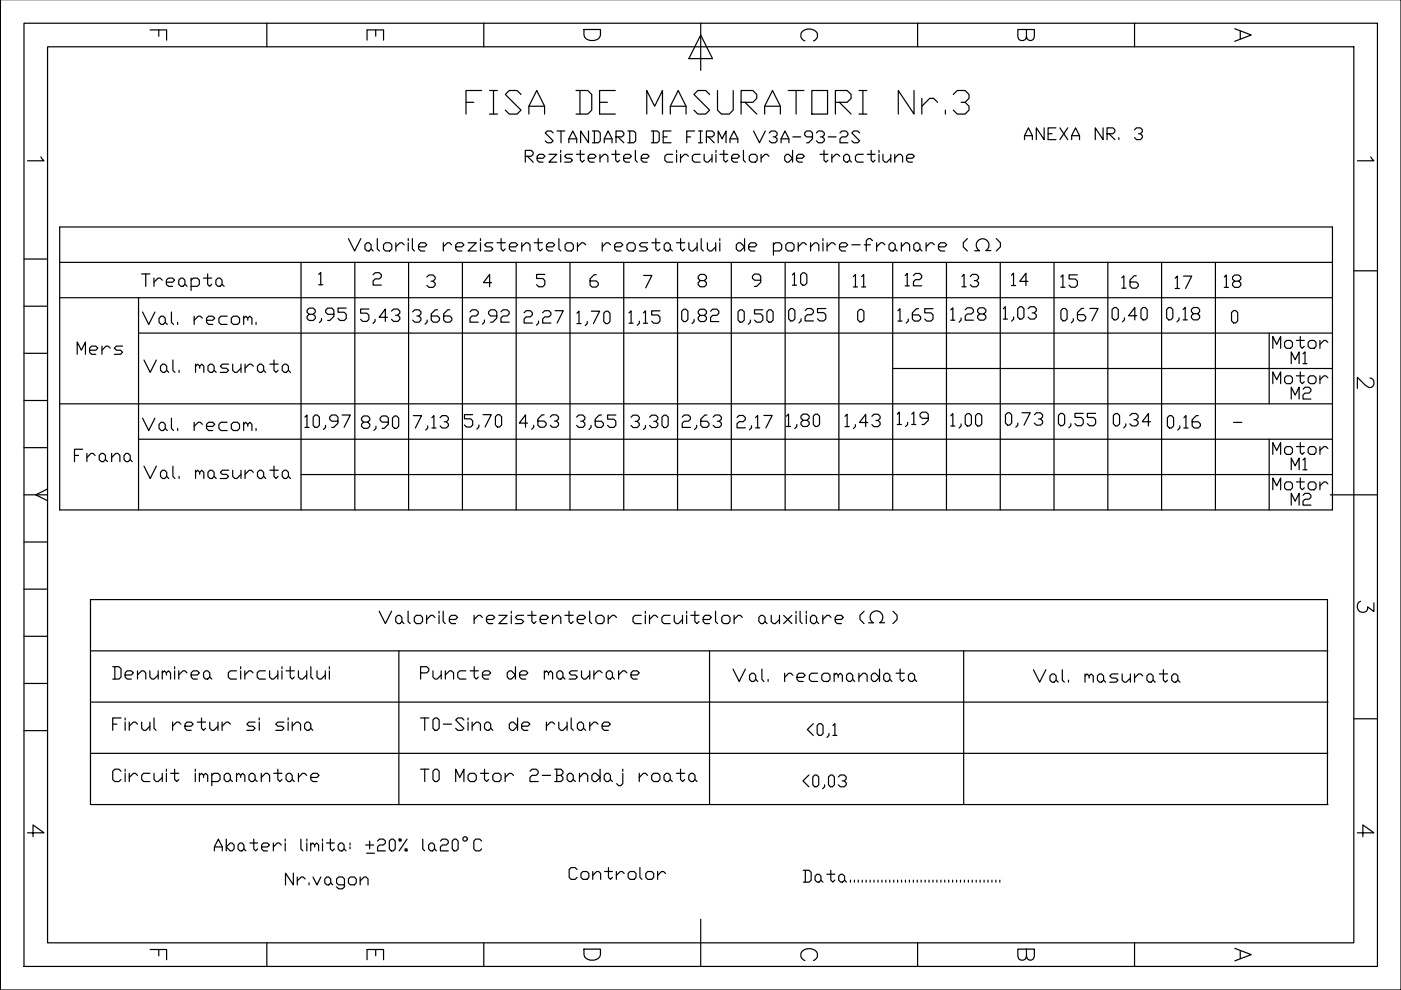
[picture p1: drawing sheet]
<svg xmlns="http://www.w3.org/2000/svg" width="297mm" height="210mm" viewBox="0 0 297 210" stroke-linecap="round" stroke-linejoin="round" font-family="sans-serif">
<!-- layer: 0 -->
<g fill="none" stroke="#000" stroke-width=".25">
<path d="M297 -.1v210h-296.9v-210M5.1 4.9h286.9v200h-286.9zM10.1 9.9h276.9v190h-276.9zM56.6 4.9v5M102.6 4.9v5M148.6 7.4l2.5 5h-5zM148.6 4.9v10M194.5 4.9v5M240.5 4.9v5M5.1 54.9h5M287 57.4h5M5.1 74.9h5"/>
<path d="M5.1 64.9h5M5.1 94.9h5M5.1 84.9h5M5.1 104.9h5M5.1 114.9h5M10.1 103.7l-2.5 1.2 2.5 1.3M282 104.9h10M5.1 134.9h5M5.1 124.9h5M19.2 127.1v43.5M281.4 127.1v43.5M5.1 144.9h5"/>
<path d="M5.1 154.9h5M172.4 153.4l-1.2 1.3 1.2 1.2M173.3 153.8l.4-.4h.4l.4 .4v1.7l-.4 .4h-.4l-.4-.4zM175.8 155.5v.4l-.5 .5M176.6 153.8l.4-.4v2.5M176.6 155.9h.8M287 152.4h5M171.5 164.3l-1.2 1.3 1.2 1.2M172.3 164.7l.4-.4h.5l.4 .4v1.7l-.4 .4h-.5l-.4-.4zM174.8 166.4v.4l-.4 .4M175.7 164.7l.4-.4h.4l.4 .4v1.7l-.4 .4h-.4l-.4-.4zM177.7 164.7l.5-.4h.8l.4 .4v.5l-.4 .4h-.4"/>
<path d="M179 165.6l.4 .4v.4l-.4 .4h-.8l-.5-.4M56.6 199.9v5M102.6 199.9v5M148.6 194.9v10M194.5 199.9v5M240.5 199.9v5"/>
</g>
<!-- layer: LIN_GR -->
<g fill="none" stroke="#000" stroke-width=".25">
<path d="M12.7 48.1h269.8v60h-269.8zM12.7 55.6h269.8M63.8 55.6v52.5M67.6 58.2l.4-.4v2.6M73.9 50.6l1.3 2.6 1.3-2.6M75.2 55.6v52.5M77.4 51.9l.4-.4h.4l.5 .4v.9l-.5 .4h-.4l-.4-.4zM78.7 52.8l.4 .4M79.1 58.3l.4-.5h.9l.5 .5v.4l-.5 .4h-.9l-.4 .5v.8h1.8M80 50.6v2.2l.4 .4M81.3 51.9l.5-.4h.8l.5 .4v.9l-.5 .4h-.8l-.5-.4zM83.9 51.5v1.7"/>
<path d="M85.7 51.9l-.5-.4h-.4l-.9 .8M86.6 50.6v.4M86.6 51.5v1.7M86.6 55.6v52.5M87.4 50.6v2.2l.5 .4M88.7 52.3h1.4l.4-.4-.4-.4h-.9l-.5 .4v.9l.5 .4h.9M90.5 58.7l.4-.4h.9l.5 .4v.5l-.5 .4h-.4M91.8 59.6l.5 .5v.4l-.5 .4h-.9l-.4-.4M94 51.5v1.7M95.7 51.9l-.4-.4h-.4l-.9 .8M96.6 52.3h1.3l.5-.4-.5-.4h-.8l-.5 .4v.9l.5 .4h.8M98 55.6v52.5"/>
<path d="M99.2 51.5h1.8l-1.8 1.7h1.8M101.9 50.6v.4M101.9 51.5v1.7M104.2 59.9h-1.7l1.3-1.7v2.6M104.5 51.5h-1.3l-.4 .4 .4 .4h.9l.4 .5-.4 .4h-1.3M105.4 51.5h1.7M106.2 50.6v2.2l.5 .4 .4-.4M108 52.3h1.3l.4-.4-.4-.4h-.9l-.4 .4v.9l.4 .4h.9M109.4 55.6v52.5M110.6 52.3l.9-.8h.4l.5 .4v1.3M110.6 51.5v1.7M113.2 51.5h1.8"/>
<path d="M114.1 50.6v2.2l.5 .4 .4-.4M115.5 58.2h-1.7v.8h1.3l.4 .5v.9l-.4 .4h-.9l-.4-.4M115.9 52.3h1.3l.4-.4-.4-.4h-.9l-.4 .4v.9l.4 .4h.9M118.5 50.6v2.2l.4 .4M119.8 51.9l.4-.4h.9l.5 .4v.9l-.5 .4h-.9l-.4-.4zM120.8 55.6v52.5M122.4 51.5v1.7M124.2 51.9l-.5-.4h-.4l-.9 .8M126.4 58.2h-.4l-.9 .9v1.3l.4 .5h.9l.4-.5v-.4l-.4-.4h-1.3M127.7 51.5v1.7M129.4 51.9l-.4-.4h-.4l-.9 .8M130.3 52.3h1.3l.5-.4-.5-.4h-.9l-.4 .4v.9l.4 .4h.9"/>
<path d="M132.2 55.6v52.5M133.4 51.5h.8l.5 .4v.9l-.5 .4h-.8l-.5-.4v-.9zM136.5 58.4h1.7l-1.3 2.6M137.3 51.5h-1.3l-.4 .4 .4 .4h.9l.4 .5-.4 .4h-1.3M138.2 51.5h1.7M139.1 50.6v2.2l.4 .4 .4-.4M140.8 51.9l.4-.4h.5l.4 .4v.9l-.4 .4h-.5l-.4-.4zM142.1 52.8l.5 .4M143.4 51.5h1.8M143.7 55.6v52.5M144.3 50.6v2.2l.4 .4 .5-.4M146.1 51.5v1.3l.4 .4h.4l.9-.9"/>
<path d="M147.8 51.5v1.7M148.5 59.5l-.5-.5v-.4l.5-.4h.8l.5 .4v.4l-.5 .5h-.8l-.5 .4v.5l.5 .4h.8l.5-.4v-.5l-.5-.4M148.7 50.6v2.2l.4 .4M150 51.5v1.3l.4 .4h.5l.8-.9M151.7 51.5v1.7M152.6 50.6v.4M152.6 51.5v1.7M155.1 55.6v52.5M156.1 51.9l.4-.4h.5l.9 .8-.9 .9h-.5l-.4-.4zM157.9 50.6v2.6M158.7 52.3h1.3l.5-.4-.5-.4h-.8l-.5 .4v.9l.5 .4h.8M161.3 59.4h-1.3l-.5-.4v-.4l.5-.5h.8l.5 .5v1.3l-.9 .8h-.4"/>
<path d="M164 51.9l.4-.4h.9l.4 .4v.9l-.4 .4h-1.3M164 51.5v2.6M166.5 55.6v52.5M167 51.5h.9l.5 .4v.9l-.5 .4h-.9l-.4-.4v-.9zM169.2 51.5v1.7M171 51.9l-.5-.4h-.4l-.9 .8M171.9 52.3l.8-.8h.5l.4 .4v1.3M171.9 51.5v1.7M174.5 50.6v.4M174.5 51.5v1.7M175.4 51.5v1.7M177.1 51.9l-.4-.4h-.5l-.8 .8"/>
<path d="M177.9 55.6v52.5M178 52.3h1.3l.4-.4-.4-.4h-.9l-.4 .4v.9l.4 .4h.9M180.6 51.9h1.8M183.2 51.9h1.3M185 51l-.5-.4h-.4l-.4 .4v2.2M185.9 51.5v1.7M187.6 51.9l-.4-.4h-.5l-.8 .8M188.9 51.5h.5l.4 .4v.9l-.4 .4h-.5l-.4-.4v-.9zM189.3 55.6v52.5M189.8 52.8l.4 .4M191.1 52.3l.9-.8h.4l.5 .4v1.3M191.1 51.5v1.7"/>
<path d="M193.7 51.9l.5-.4h.4l.4 .4v.9l-.4 .4h-.4l-.5-.4zM195 52.8l.5 .4M196.4 51.5v1.7M198.1 51.9l-.4-.4h-.5l-.8 .8M199 52.3h1.3l.4-.4-.4-.4h-.9l-.4 .4v.9l.4 .4h.9M200.7 55.6v52.5M205.1 50.6l-.9 .9v.8l.9 .9M210.1 53.1h-1.1a1.35 1.35 0 0 0 .4-2 1.35 1.35 0 0 0-2.1 0 1.35 1.35 0 0 0 .4 2.1h-1M211.2 50.6l.9 .9v.8l-.9 .9M212.1 55.6v52.5M223.5 55.6v52.5M234.9 55.6v52.5"/>
<path d="M246.3 55.6v52.5M257.7 55.6v52.5M12.7 63.1h269.8M29.4 70.6h253.1M29.4 63.1v45M67.6 60.4h.8M133.4 66.4l.4-.5v2.6M133.4 68.5h.8M135.5 68.1v.4l-.4 .5M136.4 66.4l.5-.5v2.6M136.4 68.5h.9M139.9 65.9h-1.7v.9h1.3l.4 .4v.9l-.4 .4h-.9l-.4-.4"/>
<path d="M182.3 65.6h.4l.5 .5v1.7l-.5 .4h-.4l-.5-.4v-1.7zM189.3 78.1h93.2M201.6 65.7l.4-.4v2.6M201.6 67.9h.9M203.8 67.4v.5l-.5 .4M204.6 65.7l.5-.4h.9l.4 .4v.4l-.4 .5h-.9l-.5 .4v.9h1.8M207.7 66.6l-.4-.5v-.4l.4-.4h.9l.4 .4v.4l-.4 .5h-.9l-.4 .4v.4l.4 .5h.9l.4-.5v-.4l-.4-.4M235.8 65.6l.4-.4h.5l.4 .4v1.8l-.4 .4h-.5l-.4-.4zM238.4 67.4v.4l-.4 .5M241 66.9h-1.7l1.3-1.7v2.6M241.9 65.6l.4-.4h.5l.4 .4v1.8l-.4 .4h-.5l-.4-.4zM247.4 65.6l.4-.4h.4l.5 .4v1.8l-.5 .4h-.4l-.4-.4z"/>
<path d="M250 67.4v.4l-.5 .5M250.8 65.6l.5-.4v2.6M250.8 67.8h.9M253 66.5l-.4-.4v-.5l.4-.4h.9l.4 .4v.5l-.4 .4h-.9l-.4 .4v.5l.4 .4h.9l.4-.4v-.5l-.4-.4M261.1 66.3l.5-.5h.4l.4 .5v1.7l-.4 .5h-.4l-.5-.5zM269.1 70.6v15M12.7 85.6h269.8M29.4 93.1h253.1M64.7 88.4l.4-.4v2.6M64.7 90.6h.8M66.8 88h.5l.4 .4v1.8l-.4 .4h-.5l-.4-.4v-1.8zM69 90.2v.4l-.4 .5"/>
<path d="M71.6 89.3h-1.3l-.4-.4v-.5l.4-.4h.9l.4 .4v1.4l-.8 .8h-.5M72.5 88h1.8l-1.3 2.6M166.7 90.4h.9M168.9 90v.4l-.4 .5M170.3 89.1l-.5-.4v-.5l.5-.4h.8l.5 .4v.5l-.5 .4h-.8l-.5 .4v.5l.5 .4h.8l.5-.4v-.5l-.5-.4M172.4 88.2l.5-.4h.4l.5 .4v1.8l-.5 .4h-.4l-.5-.4zM190.2 87.8l.5-.4v2.6M190.2 90h.9M192.4 89.6v.4l-.4 .4M193.3 87.8l.4-.4v2.6M193.3 90h.9M196.8 88.7h-1.3l-.4-.5v-.4l.4-.4h.9l.4 .4v1.3l-.9 .9h-.4"/>
<path d="M201.6 88.1l.4-.4v2.6M201.6 90.3h.9M203.8 89.9v.4l-.5 .5M205.1 87.7h.4l.5 .4v1.8l-.5 .4h-.4l-.5-.4v-1.8zM207.3 87.7h.4l.4 .4v1.8l-.4 .4h-.4l-.5-.4v-1.8zM247.9 88.1h.5l.4 .5v1.7l-.4 .4h-.5l-.4-.4v-1.7zM250.1 90.3v.4l-.4 .5M251 88.6l.4-.5v2.6M251 90.7h.9M254.1 88.1h-.5l-.8 .9v1.3l.4 .4h.9l.4-.4v-.4l-.4-.5h-1.3M269.1 93.1v15M63.8 100.6h218.7"/>
<path d="M19.2 127.1h262.2M19.2 138h262.3M84.6 138v32.6M150.4 138v32.6M204.3 138v32.6M19.2 159.7h262.3M19.3 148.9h262.3M19.3 170.6h262.3M25.7 163.5l-.5-.4h-.9l-.4 .4v1.8l.4 .4h.9l.5-.4M26.5 163.1v.4M26.5 164v1.7M27.4 164v1.7"/>
<path d="M29.2 164.4l-.5-.4h-.4l-.9 .8M31.8 164h-1.3l-.5 .4v.9l.5 .4h1.3M32.7 164v1.3l.4 .4h.4l.9-.9M34.4 164v1.7M35.3 163.1v.4M35.3 164v1.7M36.2 164h1.7M37 163.1v2.2l.5 .4 .4-.4M41.4 163.1v.4M41.4 164v1.7M42.3 164.4l.4-.4 .5 .4v.4M42.3 164v1.7"/>
<path d="M43.2 164.4l.4-.4 .4 .4v1.3M44.9 164.4l.4-.4h.9l.5 .4v.9l-.5 .4h-1.3M44.9 164v2.6M47.5 164.4l.5-.4h.4l.4 .4v.9l-.4 .4h-.4l-.5-.4zM48.8 165.3l.5 .4M50.2 164.4l.4-.4 .4 .4v.4M50.2 164v1.7M51 164.4l.5-.4 .4 .4v1.3M52.8 164.4l.4-.4h.5l.4 .4v.9l-.4 .4h-.5l-.4-.4zM54.1 165.3l.4 .4M55.4 164.8l.9-.8h.4l.5 .4v1.3M55.4 164v1.7"/>
<path d="M58 164h1.8M58.9 163.1v2.2l.4 .4 .5-.4M60.6 164.4l.5-.4h.4l.5 .4v.9l-.5 .4h-.4l-.5-.4zM62 165.3l.4 .4M63.3 164v1.7M65 164.4l-.4-.4h-.4l-.9 .8M65.9 164.8h1.3l.5-.4-.5-.4h-.9l-.4 .4v.9l.4 .4h.9M62.2 185.1v2.5l-1.7-2.5v2.5M63 185.9v1.7M64.7 186.4l-.4-.5h-.4l-.9 .9M65.5 187.2v.4M66.4 185.9l.8 1.7 .8-1.7"/>
<path d="M68.9 186.4l.4-.5h.4l.4 .5v.8l-.4 .4h-.4l-.4-.4zM70.1 187.2l.4 .4M73 187.6h-1.2l-.4-.4v-.8l.4-.5h.8l.4 .5v1.6l-.4 .5h-.8l-.4-.5M74.3 185.9h.8l.4 .5v.8l-.4 .4h-.8l-.4-.4v-.8zM76.4 186.8l.8-.9h.4l.4 .5v1.2M76.4 185.9v1.7M170.3 184.5h1.3l.4 .4v1.7l-.4 .4h-1.3M170.7 184.5v2.5M172.8 185.8l.4-.4h.4l.5 .4v.8l-.5 .4h-.4l-.4-.4zM174.1 186.6l.4 .4M175.3 185.4h1.7M176.1 184.5v2.1l.5 .4 .4-.4"/>
<path d="M178.2 185.4h.4l.5 .4v.8l-.5 .4h-.4l-.4-.4v-.8zM179.1 186.6l.4 .4M180.3 186.6v.4M181.2 186.6v.4M182 186.6v.4M182.8 186.6v.4M183.6 186.6v.4M184.5 186.6v.4M185.3 186.6v.4M186.1 186.6v.4M187 186.6v.4M187.8 186.6v.4"/>
<path d="M188.6 186.6v.4M189.5 186.6v.4M190.3 186.6v.4M191.1 186.6v.4M192 186.6v.4M192.8 186.6v.4M193.7 186.6v.4M194.5 186.6v.4M195.3 186.6v.4M196.1 186.6v.4M197 186.6v.4M197.8 186.6v.4"/>
<path d="M198.6 186.6v.4M199.5 186.6v.4M200.3 186.6v.4M201.1 186.6v.4M202 186.6v.4M202.8 186.6v.4M203.6 186.6v.4M204.5 186.6v.4M205.3 186.6v.4M206.1 186.6v.4M207 186.6v.4M207.8 186.6v.4"/>
<path d="M208.6 186.6v.4M209.5 186.6v.4M210.3 186.6v.4M211.1 186.6v.4M212 186.6v.4"/>
</g>
<text font-size="8.8" x="98.1" y="25.4">FISA DE MASURATORI Nr.3</text>
<g font-size="7.1">
<text x="29.3" y="62.8">Treapta</text>
<text x="88.2" y="167.9">T0 Motor 2-Bandaj roata</text>
</g>
<g font-size="6.6">
<text x="75.5" y="69.8">5,43</text>
<text x="110.1" y="70.2">2,27</text>
<text x="143.6" y="69.8">0,82</text>
<text x="166.2" y="69.8">0,25</text>
<text x="189.4" y="69.8">1,65</text>
<text x="224" y="69.8">0,67</text>
<text x="75.8" y="92.4">8,90</text>
<text x="86.8" y="92.4">7,13</text>
<text x="109.4" y="92.4">4,63</text>
<text x="121.4" y="92.4">3,65</text>
<text x="133" y="92.4">3,30</text>
<text x="143.6" y="92.4">2,63</text>
<text x="155.2" y="92.4">2,17</text>
<text x="178.2" y="92.1">1,43</text>
<text x="223.7" y="92.1">0,55</text>
<text x="235.3" y="92.1">0,34</text>
</g>
<g font-size="6.2">
<text x="167.2" y="61.7">10</text>
<text x="203.2" y="62.1">13</text>
<text x="237.1" y="62.4">16</text>
<text x="248.4" y="62.4">17</text>
<text x="64.2" y="69.5">8,95</text>
<text x="86.8" y="69.8">3,66</text>
<text x="98.8" y="69.8">2,92</text>
<text x="121.4" y="70.2">1,70</text>
<text x="155.6" y="69.8">0,50</text>
<text x="211.7" y="69.1">1,03</text>
<text x="97.7" y="92.1">5,70</text>
<text x="212.4" y="91.7">0,73</text>
<text x="22.9" y="145.3">Denumirea circuitului</text>
<text x="88.2" y="145.3">Puncte de masurare</text>
<text x="261.1" y="205">A</text>
</g>
<g font-size="5.7">
<text x="31" y="9.9">F</text>
<text x="76.9" y="9.9">E</text>
<text x="122.8" y="9.9">D</text>
<text x="169" y="9.9">C</text>
<text x="214.8" y="9.9">B</text>
<text x="261.1" y="9.9">A</text>
<text x="110.4" y="35.6">Rezistentele circuitelor de tractiune</text>
<text x="114.7" y="31.4">STANDARD DE FIRMA V3A-93-2S</text>
<text x="216.3" y="30.7">ANEXA NR. 3</text>
<text x="179.9" y="62.1">11</text>
<text x="191.2" y="61.7">12</text>
<text x="213.4" y="61.7">14</text>
<text x="224" y="62.1">15</text>
<text x="258.6" y="62.1">18</text>
<text x="29.3" y="69.8">Val. recom.</text>
<text x="15.5" y="76.2">Mers</text>
<text x="268.8" y="75.1">Motor</text>
<text x="29.6" y="80.1">Val. masurata</text>
<text x="268.8" y="82.6">Motor</text>
<text x="273" y="78.3">M1</text>
<text x="286.8" y="83.6">2</text>
<text x="273" y="85.7">M2</text>
<text x="29.3" y="92.4">Val. recom.</text>
<text x="14.8" y="99.1">Frana</text>
<text x="268.8" y="97.7">Motor</text>
<text x="273" y="100.9">M1</text>
<text x="29.6" y="102.7">Val. masurata</text>
<text x="268.8" y="105.1">Motor</text>
<text x="273" y="108.3">M2</text>
<text x="286.8" y="131.2">3</text>
<text x="79.4" y="133.3">Valorile rezistentelor circuitelor auxiliare ( )</text>
<text x="154.5" y="145.7">Val. recomandata</text>
<text x="218.4" y="145.7">Val. masurata</text>
<text x="22.9" y="155.9">Firul retur si sina</text>
<text x="88.2" y="155.9">T0-Sina de rulare</text>
<text x="4.9" y="178.5">4</text>
<text x="286.8" y="178.5">4</text>
<text x="44.4" y="181.7">Abateri limita: +20% la20 C</text>
<text x="119.9" y="187.7">Controlor</text>
<text x="122.8" y="205">D</text>
<text x="169" y="205">C</text>
<text x="214.8" y="205">B</text>
</g>
<g font-size="5.3">
<text x="31" y="204.6">F</text>
<text x="76.9" y="204.6">E</text>
</g>
<g font-size="3.5">
<text x="4.9" y="35.3">1</text>
<text x="286.8" y="35.3">1</text>
</g>
<g font-size="2.6">
<text x="260.7" y="90.7">-</text>
<text x="76.9" y="182">-</text>
</g>
</svg>
